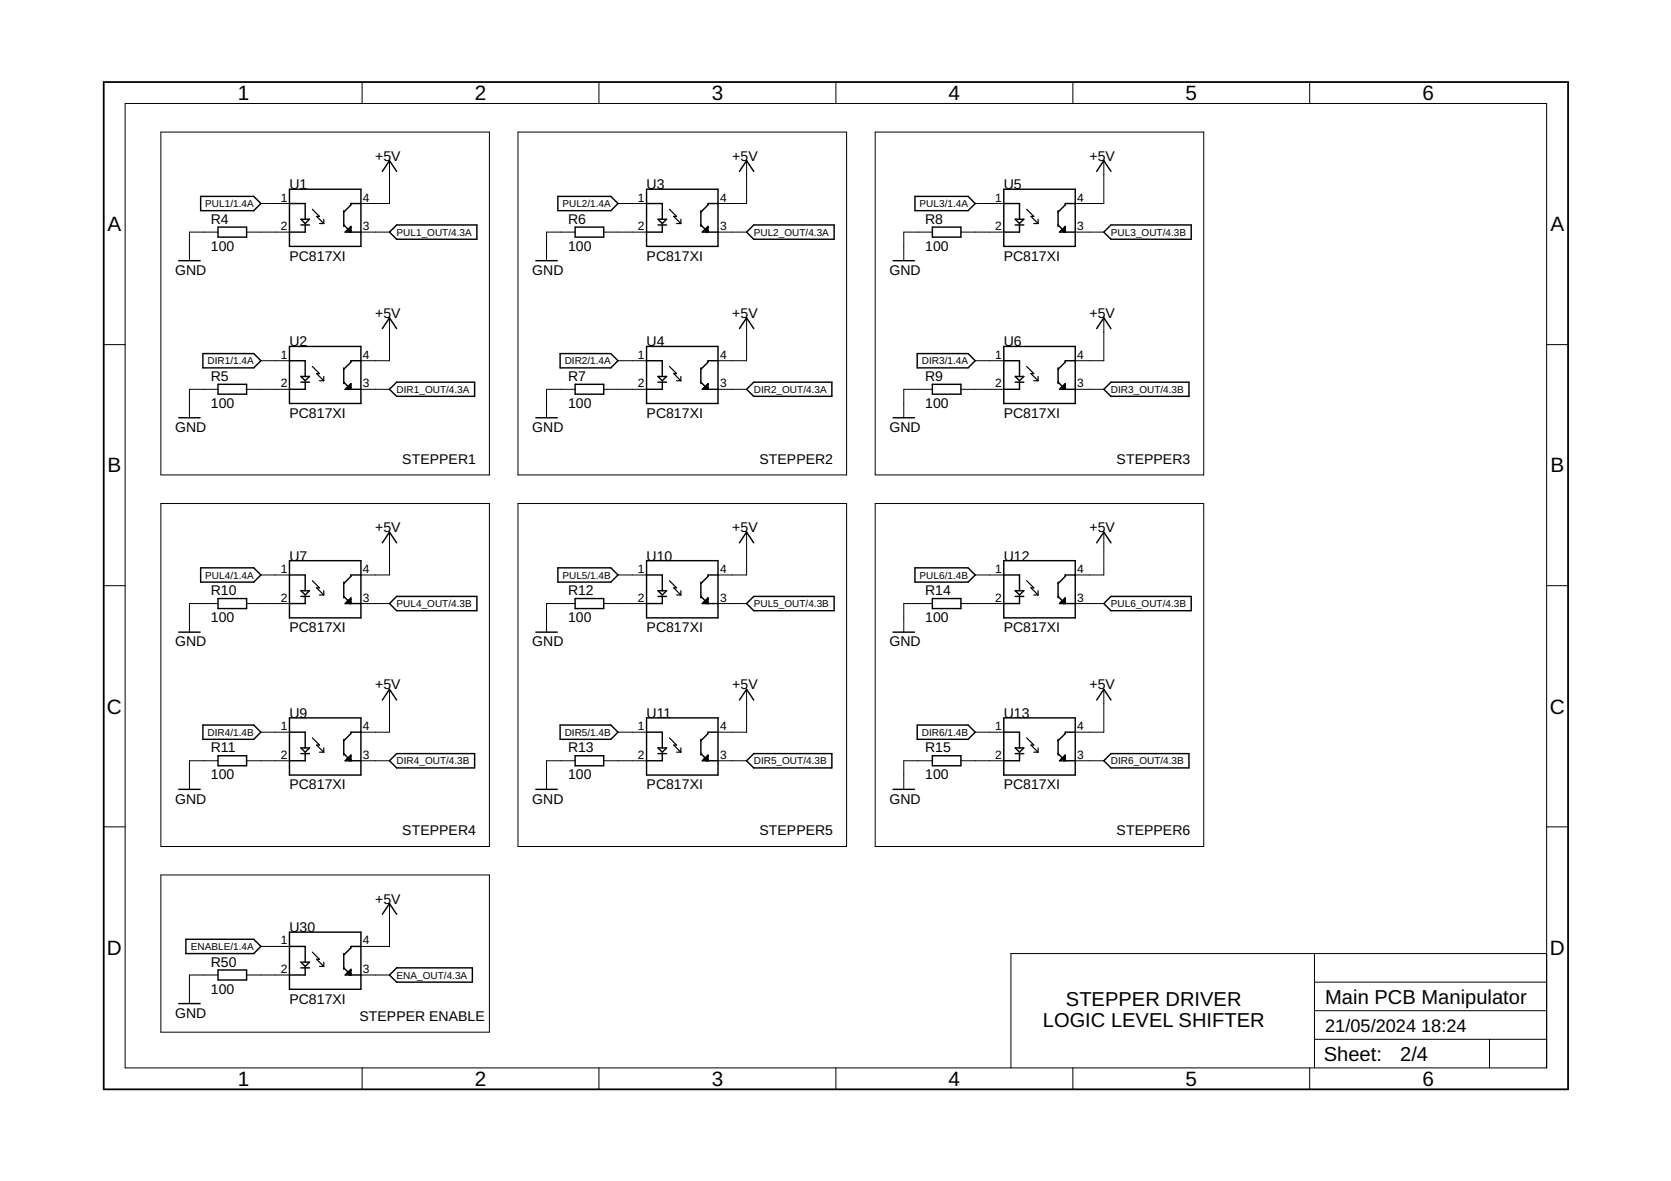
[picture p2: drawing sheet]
<svg xmlns="http://www.w3.org/2000/svg" width="297mm" height="210mm" viewBox="0 0 297 210" stroke-linecap="round" stroke-linejoin="round" font-family="sans-serif">
<g fill="none" stroke="#000" stroke-width=".25">
<path d="M35.7 34.9h9.4l1.3 1.3-1.3 1.2h-9.4zM51.5 36.2h2.8v2.8M51.5 33.6h12.7v10.2h-12.7zM53.5 40h1.5M53.5 39h1.5l-.7 .7zM54.3 40v1.3h-2.8M61.1 40l1.3 1.3v-1.1l-1 1.1h2.8M61.1 37.4v2.8M64.2 36.2h-1.8v.2l-1.3 1.3M68 30.5l1.2-1.9 1.3 1.9M99.2 34.9h9.4l1.3 1.3-1.3 1.2h-9.4zM114.9 36.2h2.8v2.8"/>
<path d="M114.9 33.6h12.7v10.2h-12.7zM117 40h1.5M117 39h1.5l-.8 .7zM117.7 40v1.3h-2.8M124.6 40l1.3 1.3v-1.1l-1.1 1.1h2.8M124.6 37.4v2.8M127.6 36.2h-1.7v.2l-1.3 1.3M131.4 30.5l1.3-1.9 1.3 1.9M134 40h14.3v2.5h-14.3l-1.3-1.2zM162.6 34.9h9.5l1.3 1.3-1.3 1.2h-9.5zM178.4 36.2h2.8v2.8M178.4 33.6h12.7v10.2h-12.7z"/>
<path d="M180.5 40h1.5M180.5 39h1.5l-.8 .7zM181.2 40v1.3h-2.8M188.1 40l1.3 1.3v-1.1l-1.1 1.1h2.8M188.1 37.4v2.8M191.1 36.2h-1.7v.2l-1.3 1.3M194.9 30.5l1.3-1.9 1.3 1.9M197.5 40h14.3v2.5h-14.3l-1.3-1.2zM31.8 46.3h3.8M38.8 40.4h5v1.7h-5zM61.6 41h.3M61.9 41l.2 .3v-.6l.3 .3"/>
<path d="M62.4 40.5l-.5 .5M68 58.4l1.2-1.9 1.3 1.9M69.2 41.3l1.3-1.3h14.3v2.5h-14.3zM95.2 46.3h3.9M102.2 40.4h5.1v1.7h-5.1zM125.1 41h.2M125.3 41l.3 .3v-.6l.3 .3M125.9 40.5l-.6 .5M131.4 58.4l1.3-1.9 1.3 1.9M158.7 46.3h3.9M165.7 40.4h5.1v1.7h-5.1zM188.6 41h.2"/>
<path d="M188.8 41l.3 .3v-.6l.3 .3M189.4 40.5l-.6 .5M194.9 58.4l1.3-1.9 1.3 1.9M31.8 74.3h3.8M36.1 62.8h9l1.3 1.3-1.3 1.3h-9zM38.8 68.3h5v1.8h-5zM51.5 64.1h2.8v2.8M51.5 61.6h12.7v10.1h-12.7zM53.5 67.9h1.5M53.5 66.9h1.5l-.7 .8zM54.3 67.9v1.3h-2.8M61.1 67.9l1.3 1.3v-1l-1 1h2.8"/>
<path d="M61.1 65.4v2.8M61.6 68.9h.3M61.9 68.9l.2 .3v-.5l.3 .2M62.4 68.4l-.5 .5M64.2 64.1h-1.8v.3l-1.3 1.2M69.2 69.2l1.3-1.3h13.9v2.5h-13.9zM95.2 74.3h3.9M99.6 62.8h9l1.3 1.3-1.3 1.3h-9zM102.2 68.3h5.1v1.8h-5.1zM114.9 64.1h2.8v2.8M114.9 61.6h12.7v10.1h-12.7zM117 67.9h1.5"/>
<path d="M117 66.9h1.5l-.8 .8zM117.7 67.9v1.3h-2.8M124.6 67.9l1.3 1.3v-1l-1.1 1h2.8M124.6 65.4v2.8M125.1 68.9h.2M125.3 68.9l.3 .3v-.5l.3 .2M125.9 68.4l-.6 .5M127.6 64.1h-1.7v.3l-1.3 1.2M134 67.9h13.9v2.5h-13.9l-1.3-1.2zM158.7 74.3h3.9M163 62.8h9.1l1.3 1.3-1.3 1.3h-9.1zM165.7 68.3h5.1v1.8h-5.1z"/>
<path d="M178.4 64.1h2.8v2.8M178.4 61.6h12.7v10.1h-12.7zM180.5 67.9h1.5M180.5 66.9h1.5l-.8 .8zM181.2 67.9v1.3h-2.8M188.1 67.9l1.3 1.3v-1l-1.1 1h2.8M188.1 65.4v2.8M188.6 68.9h.2M188.8 68.9l.3 .3v-.5l.3 .2M189.4 68.4l-.6 .5M191.1 64.1h-1.7v.3l-1.3 1.2M197.5 67.9h13.8v2.5h-13.8l-1.3-1.2z"/>
<path d="M51.5 99.7h12.7v10.1h-12.7zM68 96.5l1.2-1.9 1.3 1.9M114.9 99.7h12.7v10.1h-12.7zM131.4 96.5l1.3-1.9 1.3 1.9M178.4 99.7h12.7v10.1h-12.7zM194.9 96.5l1.3-1.9 1.3 1.9M31.8 112.4h3.8M35.7 100.9h9.4l1.3 1.3-1.3 1.3h-9.4zM38.8 106.4h5v1.8h-5zM51.5 102.2h2.8v2.8M53.5 106h1.5M53.5 105h1.5l-.7 .7z"/>
<path d="M54.3 106v1.3h-2.8M61.1 106l1.3 1.3v-1l-1 1h2.8M61.1 103.5v2.8M61.6 107h.3M61.9 107l.2 .3v-.5l.3 .2M62.4 106.5l-.5 .5M64.2 102.2h-1.8v.2l-1.3 1.3M69.2 107.3l1.3-1.3h14.3v2.5h-14.3zM95.2 112.4h3.9M99.2 100.9h9.4l1.3 1.3-1.3 1.3h-9.4zM102.2 106.4h5.1v1.8h-5.1zM114.9 102.2h2.8v2.8"/>
<path d="M117 106h1.5M117 105h1.5l-.8 .7zM117.7 106v1.3h-2.8M124.6 106l1.3 1.3v-1l-1.1 1h2.8M124.6 103.5v2.8M125.1 107h.2M125.3 107l.3 .3v-.5l.3 .2M125.9 106.5l-.6 .5M127.6 102.2h-1.7v.2l-1.3 1.3M132.7 107.3l1.3-1.3h14.3v2.5h-14.3zM158.7 112.4h3.9M162.6 100.9h9.5l1.3 1.3-1.3 1.3h-9.5z"/>
<path d="M165.7 106.4h5.1v1.8h-5.1zM178.4 102.2h2.8v2.8M180.5 106h1.5M180.5 105h1.5l-.8 .7zM181.2 106v1.3h-2.8M188.1 106l1.3 1.3v-1l-1.1 1h2.8M188.1 103.5v2.8M188.6 107h.2M188.8 107l.3 .3v-.5l.3 .2M189.4 106.5l-.6 .5M191.1 102.2h-1.7v.2l-1.3 1.3M196.2 107.3l1.3-1.3h14.3v2.5h-14.3z"/>
<path d="M36.1 128.9h9l1.3 1.2-1.3 1.3h-9zM38.8 134.3h5v1.8h-5zM51.5 130.1h2.8v2.8M51.5 127.6h12.7v10.2h-12.7zM53.5 133.9h1.5M53.5 132.9h1.5l-.7 .8zM54.3 133.9v1.3h-2.8M61.1 133.9l1.3 1.3v-1l-1 1h2.8M61.1 131.4v2.8M61.6 135h.3M61.9 135l.2 .2v-.5l.3 .3M62.4 134.5l-.5 .5"/>
<path d="M64.2 130.1h-1.8v.3l-1.3 1.3M68 124.4l1.2-1.9 1.3 1.9M69.2 135.2l1.3-1.3h13.9v2.6h-13.9zM99.6 128.9h9l1.3 1.2-1.3 1.3h-9zM102.2 134.3h5.1v1.8h-5.1zM114.9 130.1h2.8v2.8M114.9 127.6h12.7v10.2h-12.7zM117 133.9h1.5M117 132.9h1.5l-.8 .8zM117.7 133.9v1.3h-2.8M124.6 133.9l1.3 1.3v-1l-1.1 1h2.8M124.6 131.4v2.8"/>
<path d="M125.1 135h.2M125.3 135l.3 .2v-.5l.3 .3M125.9 134.5l-.6 .5M127.6 130.1h-1.7v.3l-1.3 1.3M131.4 124.4l1.3-1.9 1.3 1.9M132.7 135.2l1.3-1.3h13.9v2.6h-13.9zM163 128.9h9.1l1.3 1.2-1.3 1.3h-9.1zM165.7 134.3h5.1v1.8h-5.1zM178.4 130.1h2.8v2.8M178.4 127.6h12.7v10.2h-12.7zM180.5 133.9h1.5M180.5 132.9h1.5l-.8 .8z"/>
<path d="M181.2 133.9v1.3h-2.8M188.1 133.9l1.3 1.3v-1l-1.1 1h2.8M188.1 131.4v2.8M188.6 135h.2M188.8 135l.3 .2v-.5l.3 .3M189.4 134.5l-.6 .5M191.1 130.1h-1.7v.3l-1.3 1.3M194.9 124.4l1.3-1.9 1.3 1.9M196.2 135.2l1.3-1.3h13.8v2.6h-13.8zM31.8 140.3h3.8M95.2 140.3h3.9M158.7 140.3h3.9"/>
<path d="M31.8 178.4h3.8M33 166.9h12.1l1.3 1.3-1.3 1.3h-12.1zM38.8 172.4h5v1.8h-5zM51.5 168.2h2.8v2.8M51.5 165.7h12.7v10.1h-12.7zM53.5 172h1.5M53.5 171h1.5l-.7 .8zM54.3 172v1.3h-2.8M61.1 172l1.3 1.3v-1l-1 1h2.8M61.1 169.5v2.8M61.6 173h.3M61.9 173l.2 .3v-.5l.3 .2"/>
<path d="M62.4 172.5l-.5 .5M64.2 168.2h-1.8v.3l-1.3 1.2M68 162.5l1.2-1.9 1.3 1.9M69.2 173.3l1.3-1.3h13.5v2.6h-13.5z"/>
</g>
<g fill="none" stroke="#000" stroke-width=".18">
<path d="M22.2 18.4h252.7v171.4h-252.7zM64.4 14.6v3.8M106.5 14.6v3.8M148.6 14.6v3.8M190.7 14.6v3.8M232.8 14.6v3.8M28.6 23.5h58.4v60.9h-58.4zM46.4 36.2h5.1M69.2 28.6v7.6h-5M92.1 23.5h58.4v60.9h-58.4zM109.9 36.2h5M132.7 28.6v7.6h-5.1"/>
<path d="M155.6 23.5h58.4v60.9h-58.4zM173.4 36.2h5M196.2 28.6v7.6h-5.1M38.8 41.3h-5.1v5M43.8 41.3h7.7M64.2 41.3h5M69.2 56.5v7.6h-5M102.2 41.3h-5v5M107.3 41.3h7.6M127.6 41.3h5.1M132.7 56.5v7.6h-5.1M165.7 41.3h-5v5"/>
<path d="M170.8 41.3h7.6M191.1 41.3h5.1M196.2 56.5v7.6h-5.1M18.4 61.3h3.8M38.8 69.2h-5.1v5.1M43.8 69.2h7.7M46.4 64.1h5.1M64.2 69.2h5M102.2 69.2h-5v5.1M107.3 69.2h7.6M109.9 64.1h5M127.6 69.2h5.1"/>
<path d="M165.7 69.2h-5v5.1M170.8 69.2h7.6M173.4 64.1h5M191.1 69.2h5.1M274.9 61.3h3.8M28.6 89.5h58.4v61h-58.4zM69.2 94.6v7.6h-5M92.1 89.5h58.4v61h-58.4zM132.7 94.6v7.6h-5.1M155.6 89.5h58.4v61h-58.4zM196.2 94.6v7.6h-5.1M18.4 104.1h3.8"/>
<path d="M38.8 107.3h-5.1v5.1M43.8 107.3h7.7M46.4 102.2h5.1M64.2 107.3h5M102.2 107.3h-5v5.1M107.3 107.3h7.6M109.9 102.2h5M127.6 107.3h5.1M165.7 107.3h-5v5.1M170.8 107.3h7.6M173.4 102.2h5M191.1 107.3h5.1"/>
<path d="M274.9 104.1h3.8M38.8 135.2h-5.1v5.1M43.8 135.2h7.7M46.4 130.1h5.1M64.2 135.2h5M69.2 122.5v7.6h-5M102.2 135.2h-5v5.1M107.3 135.2h7.6M109.9 130.1h5M127.6 135.2h5.1M132.7 122.5v7.6h-5.1M165.7 135.2h-5v5.1"/>
<path d="M170.8 135.2h7.6M173.4 130.1h5M191.1 135.2h5.1M196.2 122.5v7.6h-5.1M18.4 147h3.8M28.6 155.5h58.4v28h-58.4zM274.9 147h3.8M38.8 173.3h-5.1v5.1M43.8 173.3h7.7M46.4 168.2h5.1M64.2 173.3h5M69.2 160.6v7.6h-5"/>
<path d="M233.7 169.5v20.3M233.7 179.6h41.2M233.7 174.6h41.2M274.9 169.5h-95.2v20.3M64.4 189.8v3.8M106.5 189.8v3.8M148.6 189.8v3.8M190.7 189.8v3.8M232.8 189.8v3.8M233.7 184.7h41.2M264.8 184.7v5.1"/>
</g>
<path d="M18.4 14.6h260.3v179h-260.3z" fill="none" stroke="#000" stroke-width=".32"/>
<g fill="none" stroke="#000" stroke-width=".21">
<path d="M55.5 37.2l1.3 1.3h-.5l1.3 1.2M56.8 39.7h.8M57.6 39v.7M119 37.2l1.3 1.3h-.5l1.2 1.2M120.3 39.7h.7M121 39v.7M182.5 37.2l1.3 1.3h-.5l1.2 1.2M183.8 39.7h.7M184.5 39v.7M55.5 65.1l1.3 1.3h-.5l1.3 1.3M56.8 67.7h.8M57.6 66.9v.8"/>
<path d="M119 65.1l1.3 1.3h-.5l1.2 1.3M120.3 67.7h.7M121 66.9v.8M182.5 65.1l1.3 1.3h-.5l1.2 1.3M183.8 67.7h.7M184.5 66.9v.8M55.5 103.2l1.3 1.3h-.5l1.3 1.2M56.8 105.7h.8M57.6 105v.7M119 103.2l1.3 1.3h-.5l1.2 1.2M120.3 105.7h.7M121 105v.7"/>
<path d="M182.5 103.2l1.3 1.3h-.5l1.2 1.2M183.8 105.7h.7M184.5 105v.7M55.5 131.1l1.3 1.3h-.5l1.3 1.3M56.8 133.7h.8M57.6 132.9v.8M119 131.1l1.3 1.3h-.5l1.2 1.3M120.3 133.7h.7M121 132.9v.8M182.5 131.1l1.3 1.3h-.5l1.2 1.3M183.8 133.7h.7M184.5 132.9v.8"/>
<path d="M55.5 169.2l1.3 1.3h-.5l1.3 1.3M56.8 171.8h.8M57.6 171v.8"/>
</g>
<g font-size="3.7">
<text x="42.3" y="17.8">1</text>
<text x="84.4" y="17.8">2</text>
<text x="126.5" y="17.8">3</text>
<text x="168.6" y="17.8">4</text>
<text x="210.7" y="17.8">5</text>
<text x="252.9" y="17.8">6</text>
<text x="19.1" y="41.1">A</text>
<text x="275.6" y="41.1">A</text>
<text x="19.1" y="84">B</text>
<text x="275.6" y="84">B</text>
<text x="19" y="126.8">C</text>
<text x="275.5" y="126.8">C</text>
<text x="19" y="169.7">D</text>
<text x="275.5" y="169.7">D</text>
<text x="42.3" y="193">1</text>
<text x="84.4" y="193">2</text>
<text x="126.5" y="193">3</text>
<text x="168.6" y="193">4</text>
<text x="210.7" y="193">5</text>
<text x="252.9" y="193">6</text>
</g>
<g font-size="3.6">
<text x="189.5" y="178.8">STEPPER DRIVER</text>
<text x="235.6" y="178.4">Main PCB Manipulator</text>
<text x="185.4" y="182.6">LOGIC LEVEL SHIFTER</text>
<text x="235.3" y="188.7">Sheet:</text>
<text x="248.9" y="188.5">2/4</text>
</g>
<g font-size="3.2">
<text x="235.6" y="183.5">21/05/2024</text>
<text x="252.6" y="183.5">18:24</text>
</g>
<g font-size="2.5">
<text x="66.7" y="28.6">+5V</text>
<text x="130.2" y="28.6">+5V</text>
<text x="193.7" y="28.6">+5V</text>
<text x="51.5" y="33.6">U1</text>
<text x="114.9" y="33.6">U3</text>
<text x="178.4" y="33.6">U5</text>
<text x="37.5" y="39.8">R4</text>
<text x="101" y="39.8">R6</text>
<text x="164.5" y="39.8">R8</text>
<text x="37.5" y="44.6">100</text>
<text x="51.5" y="46.3">PC817XI</text>
<text x="101" y="44.6">100</text>
<text x="114.9" y="46.3">PC817XI</text>
<text x="164.5" y="44.6">100</text>
<text x="178.4" y="46.3">PC817XI</text>
<text x="31.1" y="48.9">GND</text>
<text x="94.6" y="48.9">GND</text>
<text x="158.1" y="48.9">GND</text>
<text x="66.7" y="56.5">+5V</text>
<text x="130.2" y="56.5">+5V</text>
<text x="193.7" y="56.5">+5V</text>
<text x="51.5" y="61.6">U2</text>
<text x="114.9" y="61.6">U4</text>
<text x="178.4" y="61.6">U6</text>
<text x="37.5" y="67.7">R5</text>
<text x="101" y="67.7">R7</text>
<text x="164.5" y="67.7">R9</text>
<text x="31.1" y="76.8">GND</text>
<text x="37.5" y="72.5">100</text>
<text x="51.5" y="74.3">PC817XI</text>
<text x="94.6" y="76.8">GND</text>
<text x="101" y="72.5">100</text>
<text x="114.9" y="74.3">PC817XI</text>
<text x="158.1" y="76.8">GND</text>
<text x="164.5" y="72.5">100</text>
<text x="178.4" y="74.3">PC817XI</text>
<text x="71.5" y="82.4">STEPPER1</text>
<text x="135" y="82.4">STEPPER2</text>
<text x="198.5" y="82.4">STEPPER3</text>
<text x="66.7" y="94.6">+5</text>
<text x="69.5" y="94.6">V</text>
<text x="130.2" y="94.6">+5</text>
<text x="133" y="94.6">V</text>
<text x="193.7" y="94.6">+5</text>
<text x="196.5" y="94.6">V</text>
<text x="51.5" y="99.7">U7</text>
<text x="114.9" y="99.7">U10</text>
<text x="178.4" y="99.7">U12</text>
<text x="37.5" y="105.8">R10</text>
<text x="101" y="105.8">R12</text>
<text x="164.5" y="105.8">R14</text>
<text x="37.5" y="110.6">100</text>
<text x="51.5" y="112.4">PC817XI</text>
<text x="101" y="110.6">100</text>
<text x="114.9" y="112.4">PC817XI</text>
<text x="164.5" y="110.6">100</text>
<text x="178.4" y="112.4">PC817XI</text>
<text x="31.1" y="114.9">GND</text>
<text x="94.6" y="114.9">GND</text>
<text x="158.1" y="114.9">GND</text>
<text x="66.7" y="122.5">+5V</text>
<text x="130.2" y="122.5">+5V</text>
<text x="193.7" y="122.5">+5V</text>
<text x="51.5" y="127.6">U9</text>
<text x="114.9" y="127.6">U11</text>
<text x="178.4" y="127.6">U13</text>
<text x="37.5" y="133.7">R11</text>
<text x="101" y="133.7">R13</text>
<text x="164.5" y="133.7">R15</text>
<text x="31.1" y="142.8">GND</text>
<text x="37.5" y="138.5">100</text>
<text x="51.5" y="140.3">PC817XI</text>
<text x="94.6" y="142.8">GND</text>
<text x="101" y="138.5">100</text>
<text x="114.9" y="140.3">PC817XI</text>
<text x="158.1" y="142.8">GND</text>
<text x="164.5" y="138.5">100</text>
<text x="178.4" y="140.3">PC817XI</text>
<text x="71.5" y="148.4">STEPPER4</text>
<text x="135" y="148.4">STEPPER5</text>
<text x="198.5" y="148.4">STEPPER6</text>
<text x="66.7" y="160.6">+5</text>
<text x="69.5" y="160.6">V</text>
<text x="51.5" y="165.7">U30</text>
<text x="37.5" y="171.8">R50</text>
<text x="37.5" y="176.6">100</text>
<text x="51.5" y="178.4">PC817XI</text>
<text x="31.1" y="180.9">GND</text>
<text x="63.9" y="181.4">STEPPER ENABLE</text>
</g>
<g font-size="2.1">
<text x="49.9" y="35.8">1</text>
<text x="64.5" y="35.8">4</text>
<text x="113.4" y="35.8">1</text>
<text x="128" y="35.8">4</text>
<text x="176.9" y="35.8">1</text>
<text x="191.5" y="35.8">4</text>
<text x="49.9" y="40.9">2</text>
<text x="64.5" y="40.9">3</text>
<text x="113.4" y="40.9">2</text>
<text x="128" y="40.9">3</text>
<text x="176.9" y="40.9">2</text>
<text x="191.5" y="40.9">3</text>
<text x="49.9" y="63.7">1</text>
<text x="64.5" y="63.7">4</text>
<text x="113.4" y="63.7">1</text>
<text x="128" y="63.7">4</text>
<text x="176.9" y="63.7">1</text>
<text x="191.5" y="63.7">4</text>
<text x="49.9" y="68.8">2</text>
<text x="64.5" y="68.8">3</text>
<text x="113.4" y="68.8">2</text>
<text x="128" y="68.8">3</text>
<text x="176.9" y="68.8">2</text>
<text x="191.5" y="68.8">3</text>
<text x="49.9" y="101.8">1</text>
<text x="64.5" y="101.8">4</text>
<text x="113.4" y="101.8">1</text>
<text x="128" y="101.8">4</text>
<text x="176.9" y="101.8">1</text>
<text x="191.5" y="101.8">4</text>
<text x="49.9" y="106.9">2</text>
<text x="64.5" y="106.9">3</text>
<text x="113.4" y="106.9">2</text>
<text x="128" y="106.9">3</text>
<text x="176.9" y="106.9">2</text>
<text x="191.5" y="106.9">3</text>
<text x="49.9" y="129.8">1</text>
<text x="64.5" y="129.8">4</text>
<text x="113.4" y="129.8">1</text>
<text x="128" y="129.8">4</text>
<text x="176.9" y="129.8">1</text>
<text x="191.5" y="129.8">4</text>
<text x="49.9" y="134.9">2</text>
<text x="64.5" y="134.9">3</text>
<text x="113.4" y="134.9">2</text>
<text x="128" y="134.9">3</text>
<text x="176.9" y="134.9">2</text>
<text x="191.5" y="134.9">3</text>
<text x="49.9" y="167.9">1</text>
<text x="64.5" y="167.9">4</text>
<text x="49.9" y="172.9">2</text>
<text x="64.5" y="172.9">3</text>
</g>
<g font-size="1.8">
<text x="36.5" y="36.8">PUL1/1.4A</text>
<text x="70.5" y="41.9">PUL1_OUT/4.3A</text>
<text x="100" y="36.8">PUL2/1.4A</text>
<text x="134" y="41.9">PUL2_OUT/4.3A</text>
<text x="163.5" y="36.8">PUL3/1.4A</text>
<text x="197.5" y="41.9">PUL3_OUT/4.3B</text>
<text x="36.9" y="64.7">DIR1/1.4A</text>
<text x="100.4" y="64.7">DIR2/1.4A</text>
<text x="163.9" y="64.7">DIR3/1.4A</text>
<text x="70.5" y="69.8">DIR1_OUT/4.3A</text>
<text x="134" y="69.8">DIR2_OUT/4.3A</text>
<text x="197.5" y="69.8">DIR3_OUT/4.3B</text>
<text x="36.5" y="102.8">PUL4/1.4A</text>
<text x="70.5" y="107.9">PUL4_OUT/4.3B</text>
<text x="100" y="102.8">PUL5/1.4B</text>
<text x="134" y="107.9">PUL5_OUT/4.3B</text>
<text x="163.5" y="102.8">PUL6/1.4B</text>
<text x="197.5" y="107.9">PUL6_OUT/4.3B</text>
<text x="36.9" y="130.8">DIR4/1.4B</text>
<text x="100.4" y="130.8">DIR5/1.4B</text>
<text x="163.9" y="130.8">DIR6/1.4B</text>
<text x="70.5" y="135.8">DIR4_OUT/4.3B</text>
<text x="134" y="135.8">DIR5_OUT/4.3B</text>
<text x="197.5" y="135.8">DIR6_OUT/4.3B</text>
<text x="33.9" y="168.9">ENABLE/1.4A</text>
<text x="70.5" y="173.9">ENA_OUT/4.3A</text>
</g>
</svg>
